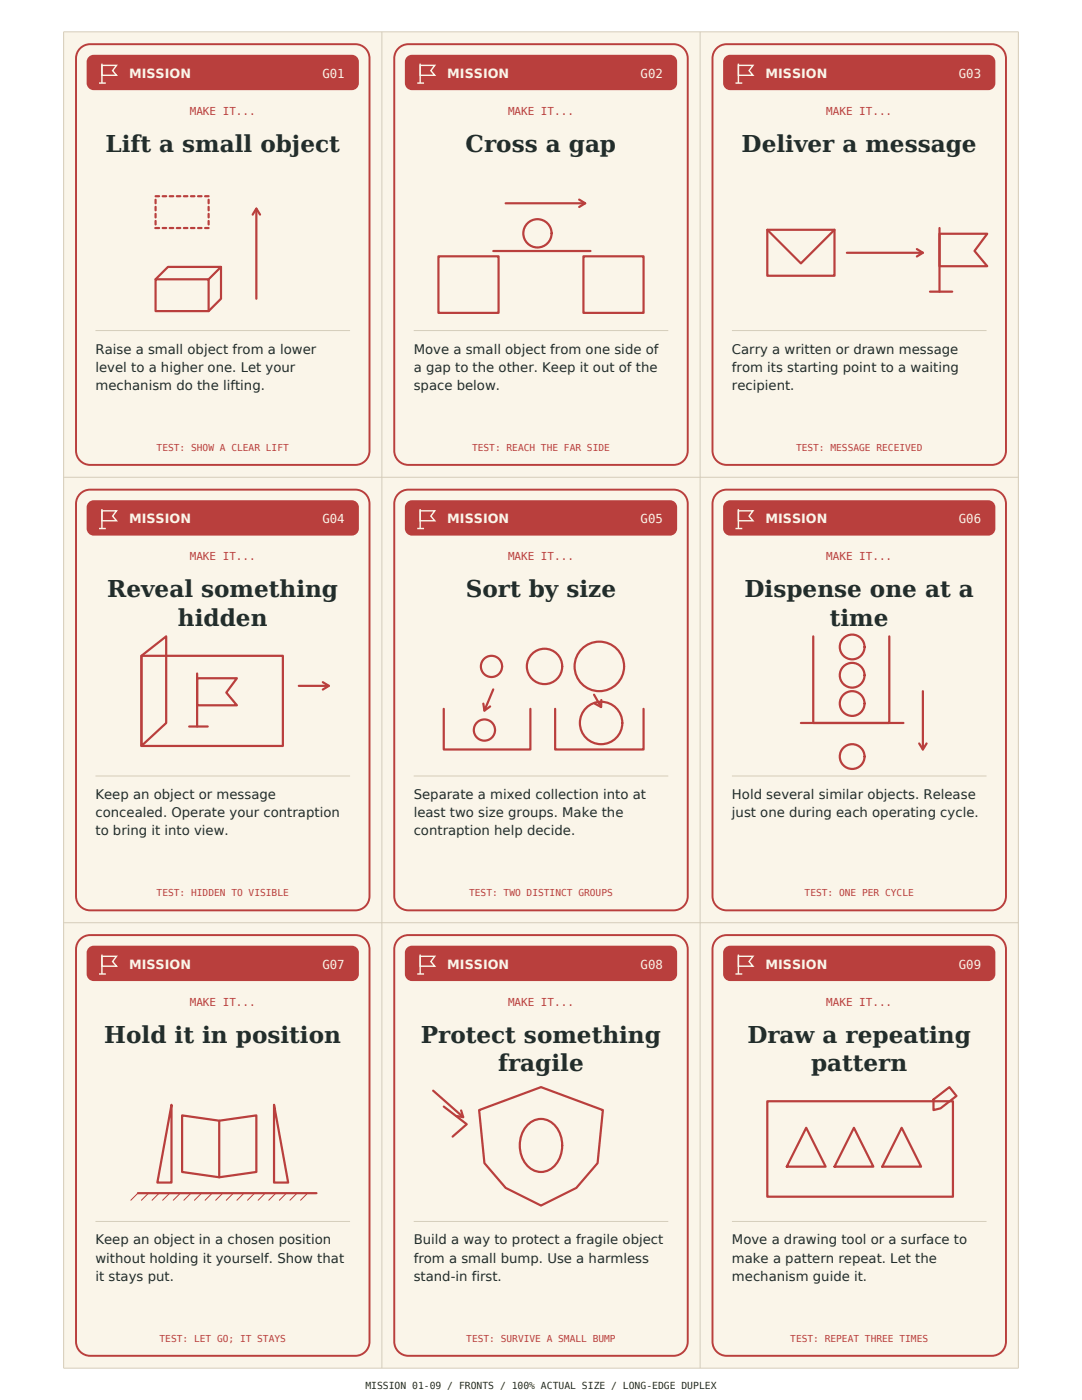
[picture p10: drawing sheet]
<svg xmlns="http://www.w3.org/2000/svg" width="216mm" height="279mm" viewBox="0 0 216 279" stroke-linecap="round" stroke-linejoin="round" font-family="sans-serif">
<path d="M12.7 6.4h63.5v88.8h-63.5z" fill-rule="evenodd" fill="#faf5e9"/>
<path d="M16.2 9.4l1.1-.5 .7-.1h52.9a2.82 2.82 0 0 1 2.8 2.8v78.4a2.82 2.82 0 0 1-2.8 2.8h-52.9a2.82 2.82 0 0 1-2.8-2.8v-78.4a2.82 2.82 0 0 1 1-2.2z" fill="none" stroke="#b93f3d" stroke-width=".39"/>
<path d="M17.9 11.2l.8-.3h51.5a1.41 1.41 0 0 1 1.4 1.4v4.3a1.41 1.41 0 0 1-1.4 1.4h-51.5a1.41 1.41 0 0 1-1.4-1.4v-4.3l.1-.4z" fill-rule="evenodd" fill="#b93f3d"/>
<path d="M19.8 16.6h1.3M20.3 13h2.9l-.7 1.1 .7 .9h-2.9zM20.3 12.7v3.9" fill="none" stroke="#faf5e9" stroke-width=".28"/>
<path d="M31 55.7h10.6v6.4h-10.6zM31 55.7l2.5-2.4h10.6l-2.5 2.4M44.1 53.3v6.3l-2.5 2.5M50.4 42.8l.8-1.2 .7 1.2M51.2 41.6v18" fill="none" stroke="#b93f3d" stroke-width=".44"/>
<path d="M31 39.2h10.6v6.3h-10.6z" fill="none" stroke="#b93f3d" stroke-width=".44" stroke-dasharray=".7 .7"/>
<path d="M19 66h50.8" fill="none" stroke="#d5ccb9" stroke-width=".2"/>
<path d="M76.2 6.4h63.5v88.8h-63.5z" fill-rule="evenodd" fill="#faf5e9"/>
<path d="M79.7 9.4l1.1-.5 .7-.1h52.9a2.82 2.82 0 0 1 2.8 2.8v78.4a2.82 2.82 0 0 1-2.8 2.8h-52.9a2.82 2.82 0 0 1-2.8-2.8v-78.4a2.82 2.82 0 0 1 1-2.2z" fill="none" stroke="#b93f3d" stroke-width=".39"/>
<path d="M81.4 11.2l.8-.3h51.5a1.41 1.41 0 0 1 1.4 1.4v4.3a1.41 1.41 0 0 1-1.4 1.4h-51.5a1.41 1.41 0 0 1-1.4-1.4v-4.3l.1-.4z" fill-rule="evenodd" fill="#b93f3d"/>
<path d="M83.3 16.6h1.3M83.8 13h2.9l-.7 1.1 .7 .9h-2.9zM83.8 12.7v3.9" fill="none" stroke="#faf5e9" stroke-width=".28"/>
<g fill="none" stroke="#b93f3d" stroke-width=".44">
<path d="M115.6 39.8l1.2 .8-1.2 .7M87.5 51.2h12v11.2h-12zM98.4 50.1h19.4M100.9 40.6h15.9M116.4 51.2h12v11.2h-12z"/>
<circle cx="107.2" cy="46.6" r="2.82"/>
</g>
<path d="M82.5 66h50.8" fill="none" stroke="#d5ccb9" stroke-width=".2"/>
<path d="M139.7 6.4h63.5v88.8h-63.5z" fill-rule="evenodd" fill="#faf5e9"/>
<path d="M143.2 9.4l1.1-.5 .7-.1h52.9a2.82 2.82 0 0 1 2.8 2.8v78.4a2.82 2.82 0 0 1-2.8 2.8h-52.9a2.82 2.82 0 0 1-2.8-2.8v-78.4a2.82 2.82 0 0 1 1-2.2z" fill="none" stroke="#b93f3d" stroke-width=".39"/>
<path d="M144.9 11.2l.8-.3h51.5a1.41 1.41 0 0 1 1.4 1.4v4.3a1.41 1.41 0 0 1-1.4 1.4h-51.5a1.41 1.41 0 0 1-1.4-1.4v-4.3l.1-.4z" fill-rule="evenodd" fill="#b93f3d"/>
<path d="M146.8 16.6h1.3M147.3 13h2.9l-.7 1.1 .7 .9h-2.9zM147.3 12.7v3.9" fill="none" stroke="#faf5e9" stroke-width=".28"/>
<path d="M153.1 45.9h13.4v9.1h-13.4zM153.1 45.9l6.7 6.7 6.7-6.7M169 50.4h15.1M182.9 49.7l1.2 .7-1.2 .8M185.6 58.2h4.4M187.5 46.7h9.5l-2.5 3.4 2.5 3h-9.5zM187.5 45.5v12.7" fill="none" stroke="#b93f3d" stroke-width=".44"/>
<path d="M146 66h50.8" fill="none" stroke="#d5ccb9" stroke-width=".2"/>
<path d="M12.7 95.2h63.5v88.9h-63.5z" fill-rule="evenodd" fill="#faf5e9"/>
<path d="M16.2 98.3l1.1-.5 .7-.1h52.9a2.82 2.82 0 0 1 2.8 2.8v78.4a2.82 2.82 0 0 1-2.8 2.8h-52.9a2.82 2.82 0 0 1-2.8-2.8v-78.4a2.82 2.82 0 0 1 1-2.2z" fill="none" stroke="#b93f3d" stroke-width=".39"/>
<path d="M17.9 100.1l.8-.3h51.5a1.41 1.41 0 0 1 1.4 1.4v4.3a1.41 1.41 0 0 1-1.4 1.4h-51.5a1.41 1.41 0 0 1-1.4-1.4v-4.3l.1-.4z" fill-rule="evenodd" fill="#b93f3d"/>
<path d="M19.8 105.5h1.3M20.3 101.9h2.9l-.7 1.1 .7 .9h-2.9zM20.3 101.6v3.9" fill="none" stroke="#faf5e9" stroke-width=".28"/>
<path d="M28.2 130.9h28.2v18h-28.2zM28.2 130.9l5-3.9v17.3l-5 4.6zM39.3 135.4h8l-2.1 2.8 2.1 2.6h-8zM39.3 134.4v10.6M59.6 136.9h6M64.4 136.1l1.2 .8-1.2 .7M37.7 145h3.8" fill="none" stroke="#b93f3d" stroke-width=".44"/>
<path d="M19 154.9h50.8" fill="none" stroke="#d5ccb9" stroke-width=".2"/>
<path d="M76.2 95.2h63.5v88.9h-63.5z" fill-rule="evenodd" fill="#faf5e9"/>
<path d="M79.7 98.3l1.1-.5 .7-.1h52.9a2.82 2.82 0 0 1 2.8 2.8v78.4a2.82 2.82 0 0 1-2.8 2.8h-52.9a2.82 2.82 0 0 1-2.8-2.8v-78.4a2.82 2.82 0 0 1 1-2.2z" fill="none" stroke="#b93f3d" stroke-width=".39"/>
<path d="M81.4 100.1l.8-.3h51.5a1.41 1.41 0 0 1 1.4 1.4v4.3a1.41 1.41 0 0 1-1.4 1.4h-51.5a1.41 1.41 0 0 1-1.4-1.4v-4.3l.1-.4z" fill-rule="evenodd" fill="#b93f3d"/>
<path d="M83.3 105.5h1.3M83.8 101.9h2.9l-.7 1.1 .7 .9h-2.9zM83.8 101.6v3.9" fill="none" stroke="#faf5e9" stroke-width=".28"/>
<g fill="none" stroke="#b93f3d" stroke-width=".44">
<path d="M98.4 137.6l-1.7 4.2M118.5 138.6l1.4 2.5M120 139.7l-.1 1.4-1.2-.7M88.5 141.5v8.1h17.3v-8.1M96.4 140.4l.3 1.4 1.1-.8M110.8 141.5v8.1h17.6v-8.1"/>
<circle cx="98.1" cy="133" r="2.12"/>
<circle cx="108.7" cy="133" r="3.5"/>
<circle cx="119.6" cy="133" r="4.9"/>
<circle cx="96.7" cy="145.7" r="2.12"/>
<circle cx="119.9" cy="144.3" r="4.2"/>
</g>
<path d="M82.5 154.9h50.8" fill="none" stroke="#d5ccb9" stroke-width=".2"/>
<path d="M139.7 95.2h63.5v88.9h-63.5z" fill-rule="evenodd" fill="#faf5e9"/>
<path d="M143.2 98.3l1.1-.5 .7-.1h52.9a2.82 2.82 0 0 1 2.8 2.8v78.4a2.82 2.82 0 0 1-2.8 2.8h-52.9a2.82 2.82 0 0 1-2.8-2.8v-78.4a2.82 2.82 0 0 1 1-2.2z" fill="none" stroke="#b93f3d" stroke-width=".39"/>
<path d="M144.9 100.1l.8-.3h51.5a1.41 1.41 0 0 1 1.4 1.4v4.3a1.41 1.41 0 0 1-1.4 1.4h-51.5a1.41 1.41 0 0 1-1.4-1.4v-4.3l.1-.4z" fill-rule="evenodd" fill="#b93f3d"/>
<path d="M146.8 105.5h1.3M147.3 101.9h2.9l-.7 1.1 .7 .9h-2.9zM147.3 101.6v3.9" fill="none" stroke="#faf5e9" stroke-width=".28"/>
<g fill="none" stroke="#b93f3d" stroke-width=".44">
<path d="M162.3 127v17.3h15.1v-17.3M184.1 137.9v11.7M159.8 144.3h20.5M183.4 148.4l.7 1.2 .8-1.2"/>
<circle cx="170" cy="129.1" r="2.47"/>
<circle cx="170" cy="134.8" r="2.47"/>
<circle cx="170" cy="151" r="2.47"/>
<circle cx="170" cy="140.4" r="2.47"/>
</g>
<path d="M146 154.9h50.8" fill="none" stroke="#d5ccb9" stroke-width=".2"/>
<path d="M12.7 184.1h63.5v88.9h-63.5z" fill-rule="evenodd" fill="#faf5e9"/>
<path d="M16.2 187.2l1.1-.5 .7-.1h52.9a2.82 2.82 0 0 1 2.8 2.8v78.4a2.82 2.82 0 0 1-2.8 2.8h-52.9a2.82 2.82 0 0 1-2.8-2.8v-78.4a2.82 2.82 0 0 1 1-2.2z" fill="none" stroke="#b93f3d" stroke-width=".39"/>
<path d="M17.9 189l.8-.3h51.5a1.41 1.41 0 0 1 1.4 1.4v4.3a1.41 1.41 0 0 1-1.4 1.4h-51.5a1.41 1.41 0 0 1-1.4-1.4v-4.3l.1-.4z" fill-rule="evenodd" fill="#b93f3d"/>
<path d="M19.8 194.4h1.3M20.3 190.8h2.9l-.7 1.1 .7 .9h-2.9zM20.3 190.5v3.9" fill="none" stroke="#faf5e9" stroke-width=".28"/>
<path d="M27.5 238.1h35.6M34.2 220.5v15.5h-2.8zM36.3 222.6l7.4 1.1 7.5-1.1v11.3l-7.5 1-7.4-1zM43.7 223.7v11.2M54.7 220.5l2.8 15.5h-2.8z" fill="none" stroke="#b93f3d" stroke-width=".44"/>
<g fill="none" stroke="#b93f3d" stroke-width=".2">
<path d="M27.5 238.1l-1.4 1.4M29.6 238.1l-1.4 1.4M31.7 238.1l-1.4 1.4M33.9 238.1l-1.4 1.4M36 238.1l-1.4 1.4M38.1 238.1l-1.4 1.4M40.2 238.1l-1.4 1.4M42.3 238.1l-1.4 1.4M44.4 238.1l-1.4 1.4M46.6 238.1l-1.4 1.4M48.7 238.1l-1.4 1.4M50.8 238.1l-1.4 1.4"/>
<path d="M52.9 238.1l-1.4 1.4M55 238.1l-1.4 1.4M57.1 238.1l-1.4 1.4M59.3 238.1l-1.4 1.4M61.4 238.1l-1.4 1.4"/>
</g>
<path d="M19 243.8h50.8" fill="none" stroke="#d5ccb9" stroke-width=".2"/>
<path d="M76.2 184.1h63.5v88.9h-63.5z" fill-rule="evenodd" fill="#faf5e9"/>
<path d="M79.7 187.2l1.1-.5 .7-.1h52.9a2.82 2.82 0 0 1 2.8 2.8v78.4a2.82 2.82 0 0 1-2.8 2.8h-52.9a2.82 2.82 0 0 1-2.8-2.8v-78.4a2.82 2.82 0 0 1 1-2.2z" fill="none" stroke="#b93f3d" stroke-width=".39"/>
<path d="M81.4 189l.8-.3h51.5a1.41 1.41 0 0 1 1.4 1.4v4.3a1.41 1.41 0 0 1-1.4 1.4h-51.5a1.41 1.41 0 0 1-1.4-1.4v-4.3l.1-.4z" fill-rule="evenodd" fill="#b93f3d"/>
<path d="M83.3 194.4h1.3M83.8 190.8h2.9l-.7 1.1 .7 .9h-2.9zM83.8 190.5v3.9" fill="none" stroke="#faf5e9" stroke-width=".28"/>
<path d="M86.4 217.7l6 5.3M88.5 220.8l4.6 3.6-2.8 2.4M92 221.6l.4 1.4-1.4-.3M95.6 221.5l12.3-4.5 12.4 4.5-1.1 10.6-4.2 5-7.1 3.5-7-3.5-4.2-5zM105.2 224.6a3.8 3.8 0 0 1 6.4 1.3 5.9 5.9 0 0 1-2.2 7.7 3.9 3.9 0 0 1-5.1-2.3 6.2 6.2 0 0 1 .9-6.7z" fill="none" stroke="#b93f3d" stroke-width=".44"/>
<path d="M82.5 243.8h50.8" fill="none" stroke="#d5ccb9" stroke-width=".2"/>
<path d="M139.7 184.1h63.5v88.9h-63.5z" fill-rule="evenodd" fill="#faf5e9"/>
<path d="M143.2 187.2l1.1-.5 .7-.1h52.9a2.82 2.82 0 0 1 2.8 2.8v78.4a2.82 2.82 0 0 1-2.8 2.8h-52.9a2.82 2.82 0 0 1-2.8-2.8v-78.4a2.82 2.82 0 0 1 1-2.2z" fill="none" stroke="#b93f3d" stroke-width=".39"/>
<path d="M144.9 189l.8-.3h51.5a1.41 1.41 0 0 1 1.4 1.4v4.3a1.41 1.41 0 0 1-1.4 1.4h-51.5a1.41 1.41 0 0 1-1.4-1.4v-4.3l.1-.4z" fill-rule="evenodd" fill="#b93f3d"/>
<path d="M146.8 194.4h1.3M147.3 190.8h2.9l-.7 1.1 .7 .9h-2.9zM147.3 190.5v3.9" fill="none" stroke="#faf5e9" stroke-width=".28"/>
<path d="M153.1 219.8h37v19h-37zM186.3 219.4l3.1-2.4 1.5 1.7-3.2 2.5-1.4 .3zM160.9 225.1l3.8 7.7h-7.7zM170.4 225.1l3.9 7.7h-7.8zM179.9 225.1l3.9 7.7h-7.8z" fill="none" stroke="#b93f3d" stroke-width=".44"/>
<path d="M12.7 6.4h190.5v266.6h-190.5zM76.2 6.4v266.6M139.7 6.4v266.6M12.7 95.2h190.5M12.7 184.1h190.5M146 243.8h50.8" fill="none" stroke="#d5ccb9" stroke-width=".2"/>
<g font-size="4.6" fill="#222d2b">
<text x="21" y="30.3">Lift a small object</text>
<text x="92.9" y="30.3">Cross a gap</text>
<text x="148" y="30.3">Deliver a message</text>
<text x="21.4" y="119.2">Reveal something</text>
<text x="92.9" y="119.2">Sort by size</text>
<text x="148.6" y="119.2">Dispense one at a</text>
<text x="35.5" y="124.9">hidden</text>
<text x="165.6" y="124.9">time</text>
<text x="20.8" y="208.1">Hold it in position</text>
<text x="84" y="208.1">Protect something</text>
<text x="149.1" y="208.1">Draw a repeating</text>
<text x="99.4" y="213.8">fragile</text>
<text x="161.8" y="213.8">pattern</text>
</g>
<g font-size="2.6" fill="#222d2b">
<text x="19" y="70.6">Raise a small object from a lower</text>
<text x="82.5" y="70.6">Move a small object from one side of</text>
<text x="146" y="70.6">Carry a written or drawn message</text>
<text x="19" y="74.2">level to a higher one. Let your</text>
<text x="19" y="77.8">mechanism do the lifting.</text>
<text x="82.5" y="74.2">a gap to the other. Keep it out of the</text>
<text x="82.5" y="77.8">space below.</text>
<text x="146" y="74.2">from its starting point to a waiting</text>
<text x="146" y="77.8">recipient.</text>
<text x="19" y="159.5">Keep an object or message</text>
<text x="82.5" y="159.5">Separate a mixed collection into at</text>
<text x="146" y="159.5">Hold several similar objects. Release</text>
<text x="19" y="163.1">concealed. Operate your contraption</text>
<text x="19" y="166.7">to bring it into view.</text>
<text x="82.5" y="163.1">least two size groups. Make the</text>
<text x="82.5" y="166.7">contraption help decide.</text>
<text x="146" y="163.1">just one during each operating cycle.</text>
<text x="19" y="248.4">Keep an object in a chosen position</text>
<text x="19" y="252">without holding it yourself. Show that</text>
<text x="82.5" y="248.4">Build a way to protect a fragile object</text>
<text x="82.5" y="252">from a small bump. Use a harmless</text>
<text x="146" y="248.4">Move a drawing tool or a surface to</text>
<text x="146" y="252">make a pattern repeat. Let the</text>
<text x="19" y="255.6">it stays put.</text>
<text x="82.5" y="255.6">stand-in first.</text>
<text x="146" y="255.6">mechanism guide it.</text>
</g>
<g font-size="2.5" fill="#faf5e9">
<text x="25.8" y="15.5">MISSION</text>
<text x="64.3" y="15.5">G01</text>
<text x="89.3" y="15.5">MISSION</text>
<text x="127.8" y="15.5">G02</text>
<text x="152.8" y="15.5">MISSION</text>
<text x="191.3" y="15.5">G03</text>
<text x="25.8" y="104.4">MISSION</text>
<text x="64.3" y="104.4">G04</text>
<text x="89.3" y="104.4">MISSION</text>
<text x="127.8" y="104.4">G05</text>
<text x="152.8" y="104.4">MISSION</text>
<text x="191.3" y="104.4">G06</text>
<text x="25.8" y="193.3">MISSION</text>
<text x="64.3" y="193.3">G07</text>
<text x="89.3" y="193.3">MISSION</text>
<text x="127.8" y="193.3">G08</text>
<text x="152.8" y="193.3">MISSION</text>
<text x="191.3" y="193.3">G09</text>
</g>
<g font-size="2.2" fill="#b93f3d">
<text x="37.9" y="22.9">MAKE IT...</text>
<text x="101.4" y="22.9">MAKE IT...</text>
<text x="164.9" y="22.9">MAKE IT...</text>
<text x="37.9" y="111.8">MAKE IT...</text>
<text x="101.4" y="111.8">MAKE IT...</text>
<text x="164.9" y="111.8">MAKE IT...</text>
<text x="37.9" y="200.7">MAKE IT...</text>
<text x="101.4" y="200.7">MAKE IT...</text>
<text x="164.9" y="200.7">MAKE IT...</text>
</g>
<g font-size="1.9" fill="#b93f3d">
<text x="31.3" y="90">TEST: SHOW A CLEAR LIFT</text>
<text x="94.2" y="90">TEST: REACH THE FAR SIDE</text>
<text x="158.8" y="90">TEST: MESSAGE RECEIVED</text>
<text x="31.3" y="178.9">TEST: HIDDEN TO VISIBLE</text>
<text x="93.6" y="178.9">TEST: TWO DISTINCT GROUPS</text>
<text x="160.6" y="178.9">TEST: ONE PER CYCLE</text>
<text x="31.8" y="267.8">TEST: LET GO; IT STAYS</text>
<text x="93" y="267.8">TEST: SURVIVE A SMALL BUMP</text>
<text x="157.7" y="267.8">TEST: REPEAT THREE TIMES</text>
</g>
<text font-size="1.9" fill="#222d2b" x="72.9" y="277.3">MISSION 01-09 / FRONTS / 100% ACTUAL SIZE / LONG-EDGE DUPLEX</text>
</svg>
